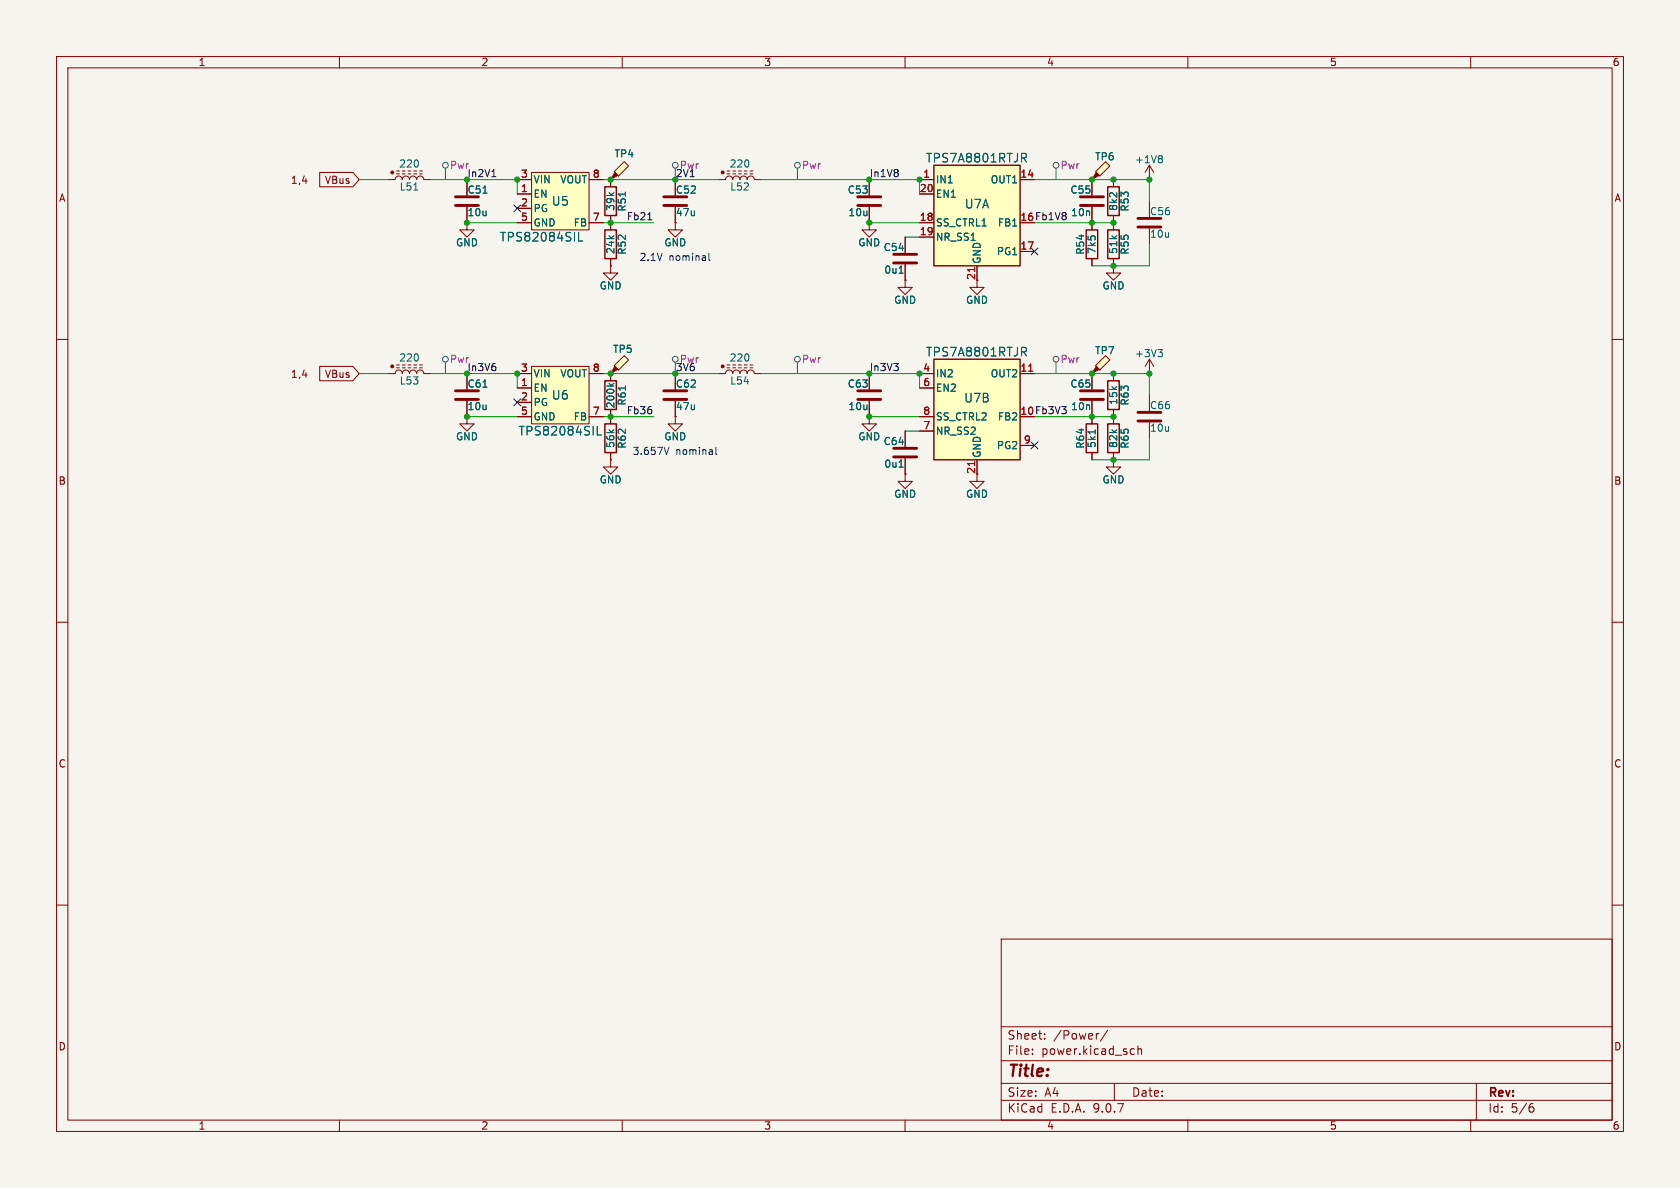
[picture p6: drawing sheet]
<svg xmlns="http://www.w3.org/2000/svg" width="297mm" height="210mm" viewBox="0 0 297 210" stroke-linecap="round" stroke-linejoin="round" font-family="sans-serif">
<path d="M0 0h297v210h-297z" fill="#f5f4ef" stroke="#f5f4ef" stroke-width=".18"/>
<g fill="none" stroke="#840000" stroke-width=".18">
<path d="M10 10h277v190h-277zM12 12h273v186h-273zM60 10v2M110 10v2M160 10v2M210 10v2M260 10v2M119.4 39.4v1.2h1.2l-1.2 1.3-1.3-1.3h1.3M119.4 39.4h.1M10 60h2M285 60h2M10 110h2"/>
<path d="M285 110h2M10 160h2M177 166h108v32h-108zM285 160h2M60 198v2M110 198v2M160 198v2M177 194.5h108M177 191.5h108M177 187.5h108M177 181.5h108M182.5 186.3v.1"/>
<path d="M182.5 185.5v.1M184.7 183.6v.1M184.7 182.8v.1M194.2 182.7l-.2 .1M195.8 182.1l-1.3 2M197 191.5v3M200.1 185.4l.4 .1M200.5 186.3l-.4 .1M201.2 185.5l.2-.1 .3 .1 .1 .9M201.2 184.9v1.5M210 198v2M260 198v2"/>
<path d="M261 191.5v6.5M270.6 195.7h.4l.2 .3-.1 .5-.5 .1M271 195.1l-.4 .1"/>
</g>
<path d="M165.1 63.5h15.2v17.8h-15.2z" fill="#ffffc2"/>
<path d="M106.9 33h2.1v5.1h-2.1zM165.1 63.5h15.2v17.8h-15.2zM192 74.9h2.1v5.1h-2.1zM195.8 67.3h2.1v5.1h-2.1z" fill="none" stroke="#840000" stroke-width=".25"/>
<g fill="none" stroke="#840000" stroke-width=".18">
<path d="M107.9 31.8v1.2M107.9 38.1v1.3M119.4 31.8v2.7M119.4 36.6v2.8M162.6 66h2.5M162.6 68.6h2.5M162.6 73.7h2.5M162.6 76.2h2.5M180.3 66h2.6M180.3 78.7h2.6M193 73.7v1.2M196.8 66v1.3"/>
<path d="M196.8 72.4v1.3M203.2 66h.1M203.2 63.5v2.5M203.2 69.9v2.7M203.2 74.7v2.8M203.2 63.5l-.8 1.3M203.2 63.5l.8 1.3M172.7 81.3v3.8h1.3l-1.3 1.3-1.3-1.3h1.3M193 80v1.3"/>
</g>
<path d="M181.9 65.6h.7M172.3 81.6v.7" fill="none" stroke="#a90000" stroke-width=".18"/>
<path d="M110.6 34v.7M180.6 61.4h.6l.3 .3-.2 .4-.7 .1M181 62.2l.5 .7M193.6 76v.7M204.7 61.8h.8l-.4 .5M205.3 62.3l.2 .2v.3l-.2 .3" fill="none" stroke="#006464" stroke-width=".18"/>
<path d="M117.3 34.8h4.1M117.3 36.3h4.1M201.2 72.9h4M201.2 74.4h4" fill="none" stroke="#840000" stroke-width=".51"/>
<path d="M108.6 30.4l1.8-1.8 .7 .7-1.8 1.8z" fill="#ffffc2"/>
<g fill="#840000" stroke="#840000" stroke-width=".18">
<path d="M108.7 30.5l.5 .5-1.3 .8z"/>
<circle cx="127.8" cy="30.5" r=".25"/>
</g>
<g fill="none" stroke="#840000" stroke-width=".18">
<path d="M107.9 31.8h.1M107.9 39.4v1.2M108.6 30.4l1.8-1.8 .7 .7-1.8 1.8zM127 31.8h1.3a.64 .64 0 0 1 .6-.7 .64 .64 0 0 1 .6 .7 .64 .64 0 0 1 .7-.7 .64 .64 0 0 1 .6 .7 .64 .64 0 0 1 .6-.7 .64 .64 0 0 1 .7 .7 .64 .64 0 0 1 .6-.7 .64 .64 0 0 1 .6 .7h1.3M128.5 30.7h.5M129.5 30.7h.5M130.6 30.7h.5M131.6 30.7h.5M132.6 30.7h.5M132.6 30.2h.5M196.8 39.4v1.2M203.2 35.6v2.8"/>
<path d="M107.9 45.7v1.3M196.8 45.7v1.3M203.2 40.4v2.8M160 83.8v1.3h1.3l-1.3 1.3-1.3-1.3h1.3M160 83.8h.1"/>
</g>
<path d="M106.9 40.6h2.1v5.1h-2.1zM195.8 40.6h2.1v5.1h-2.1z" fill="none" stroke="#840000" stroke-width=".25"/>
<path d="M201.2 38.6h4M201.2 40.1h4" fill="none" stroke="#840000" stroke-width=".51"/>
<path d="M193.7 30.4l1.8-1.8 .7 .7-1.8 1.8z" fill="#ffffc2"/>
<path d="M193.8 30.5l.5 .5-1.3 .8z" fill="#840000" stroke="#840000" stroke-width=".18"/>
<path d="M193 31.8h.1M193.7 30.4l1.8-1.8 .7 .7-1.8 1.8zM203.2 31.8h.1M203.2 29.2l-.8 1.3M203.2 29.2l.8 1.3M203.2 29.2v2.6" fill="none" stroke="#840000" stroke-width=".18"/>
<path d="M205.3 27.5l.2 .2-.2 .3 .2 .3v.2l-.2 .3" fill="none" stroke="#006464" stroke-width=".18"/>
<path d="M165.1 29.2h15.2v17.8h-15.2z" fill="#ffffc2"/>
<path d="M165.1 29.2h15.2v17.8h-15.2zM106.9 67.3h2.1v5.1h-2.1z" fill="none" stroke="#840000" stroke-width=".25"/>
<g fill="none" stroke="#840000" stroke-width=".18">
<path d="M153.7 31.8v2.7M153.7 36.6v2.8M162.6 31.8h2.5M162.6 34.3h2.5M162.6 39.4h2.5M180.3 31.8h2.6M107.9 47v1.3h1.3l-1.3 1.2-1.2-1.2h1.2M107.9 47h.1M162.6 41.9h2.5M172.7 47v3.8h1.3l-1.3 1.3-1.3-1.3h1.3M180.3 44.5h2.6M107.9 66v1.3"/>
<path d="M107.9 72.4v1.3M119.4 73.7v1.2h1.2l-1.2 1.3-1.3-1.3h1.3M119.4 73.7h.1M119.4 66v2.8M119.4 70.9v2.8M127 66h1.3a.64 .64 0 0 1 .6-.6 .64 .64 0 0 1 .6 .6 .64 .64 0 0 1 .7-.6 .64 .64 0 0 1 .6 .6 .64 .64 0 0 1 .6-.6 .64 .64 0 0 1 .7 .6 .64 .64 0 0 1 .6-.6 .64 .64 0 0 1 .6 .6h1.3M128.5 65h.5M129.5 65h.5M130.6 65h.5M131.6 65h.5M132.6 65h.5M132.6 64.5h.5"/>
<path d="M153.7 73.7v1.2h1.2l-1.2 1.3-1.3-1.3h1.3M153.7 73.7h.1M153.7 66v2.8M153.7 70.9v2.8M160 76.2v2.8M107.9 81.3v1.3h1.3l-1.3 1.2-1.2-1.2h1.2M107.9 81.3h.1M160 81v2.8"/>
</g>
<path d="M172.3 47.3v.7" fill="none" stroke="#a90000" stroke-width=".18"/>
<path d="M180.6 27.1h.6l.3 .3-.2 .4-.7 .1M181 27.9l.5 .7M107.7 67.8l.5 .4M108.5 67.8l-.5 .3M110.6 68.2v.8M158.9 82.6h.8" fill="none" stroke="#006464" stroke-width=".18"/>
<path d="M151.6 34.8h4.1M151.6 36.3h4.1M117.3 69.1h4.1M117.3 70.6h4.1M151.6 69.1h4.1M151.6 70.6h4.1M158 79.2h4.1M158 80.8h4.1" fill="none" stroke="#840000" stroke-width=".51"/>
<circle cx="127.8" cy="64.8" r=".25" fill="#840000" stroke="#840000" stroke-width=".18"/>
<path d="M110.4 62.9l.7 .7-1.8 1.8-.7-.8z" fill="#ffffc2"/>
<path d="M108.7 64.8l.5 .5-1.3 .7z" fill="#840000" stroke="#840000" stroke-width=".18"/>
<path d="M153.7 39.4v1.2h1.2l-1.2 1.3-1.3-1.3h1.3M153.7 39.4h.1M160 49.5v1.3h1.3l-1.3 1.3-1.3-1.3h1.3M160 49.5h.1M160 41.9v2.8M160 46.7v2.8M107.9 66h.1M107.9 73.7v1.2M110.4 62.9l.7 .7-1.8 1.8-.7-.8zM107.9 80v1.3" fill="none" stroke="#840000" stroke-width=".18"/>
<path d="M106.9 74.9h2.1v5.1h-2.1z" fill="none" stroke="#840000" stroke-width=".25"/>
<path d="M158 45h4.1M158 46.5h4.1" fill="none" stroke="#840000" stroke-width=".51"/>
<path d="M158.9 48.3h.8" fill="none" stroke="#006464" stroke-width=".18"/>
<path d="M193.7 64.6l1.8-1.7 .7 .7-1.8 1.8z" fill="#ffffc2"/>
<path d="M193.8 64.8l.5 .5-1.3 .7z" fill="#840000" stroke="#840000" stroke-width=".18"/>
<path d="M82.5 31.8v2.7M82.5 36.6v2.8M193 66h.1M193 66v2.8M193 70.9v2.8M193.7 64.6l1.8-1.7 .7 .7-1.8 1.8zM196.8 73.7v1.2M196.8 81.3v1.3h1.3l-1.3 1.2-1.2-1.2h1.2M196.8 81.3h.1M196.8 80v1.3" fill="none" stroke="#840000" stroke-width=".18"/>
<path d="M80.5 34.8h4.1M80.5 36.3h4.1M191 69.1h4.1M191 70.6h4.1" fill="none" stroke="#840000" stroke-width=".51"/>
<path d="M195.8 74.9h2.1v5.1h-2.1z" fill="none" stroke="#840000" stroke-width=".25"/>
<path d="M85.4 34.1h.7" fill="none" stroke="#006464" stroke-width=".18"/>
<path d="M94 64.8h10.1v10.1h-10.1z" fill="#ffffc2"/>
<path d="M196.8 31.8v1.2M196.8 38.1v1.3M91.4 66h2.6M91.4 68.6h2.6M91.4 71.1h2.6M91.4 73.7h2.6M94 64.8h10.1v10.1h-10.1zM104.1 66h2.6M104.1 73.7h2.6" fill="none" stroke="#840000" stroke-width=".18"/>
<path d="M105.6 75.4v1.5h.7" fill="none" stroke="#006464" stroke-width=".18"/>
<path d="M195.8 33h2.1v5.1h-2.1z" fill="none" stroke="#840000" stroke-width=".25"/>
<path d="M94 30.5h10.1v10.1h-10.1z" fill="#ffffc2"/>
<g fill="none" stroke="#840000" stroke-width=".18">
<path d="M56.5 30.5h5.9l1.1 1.3-1.1 1.2h-5.9zM68.6 31.8h1.2a.64 .64 0 0 1 .7-.7 .64 .64 0 0 1 .6 .7 .64 .64 0 0 1 .7-.7 .64 .64 0 0 1 .6 .7 .64 .64 0 0 1 .6-.7 .64 .64 0 0 1 .7 .7 .64 .64 0 0 1 .6-.7 .64 .64 0 0 1 .6 .7h1.3M70.1 30.7h.5M71.1 30.7h.5M72.1 30.7h.5M73.2 30.7h.5M74.2 30.7h.5M74.2 30.2h.5M82.5 39.4v1.2h1.3l-1.3 1.3-1.2-1.3h1.2M82.5 39.4h.1M82.5 31.8v2.7M82.5 36.6v2.8"/>
<path d="M91.4 31.8h2.6M91.4 34.3h2.6M91.4 36.8h2.6M91.4 39.4h2.6M94 30.5h10.1v10.1h-10.1zM104.1 31.8h2.6M104.1 39.4h2.6M107.9 31.8h.1M107.9 31.8v1.2M107.9 38.1v2.5M119.4 39.4h.1M119.4 31.8v2.7"/>
<path d="M119.4 36.6v2.8M153.7 39.4h.1M153.7 31.8v2.7M153.7 36.6v2.8M162.6 31.8h2.5M162.6 34.3h2.5M162.6 39.4h2.5M180.3 31.8h2.6M193 31.8h.1M193 31.8v2.7M193 36.6v4M196.8 31.8v1.2"/>
<path d="M196.8 38.1v2.5M107.9 47h.1M107.9 45.7v1.3M160 49.5h.1M160 41.9v2.8M160 46.7v2.8M162.6 41.9h2.5M172.7 47v2.5M180.3 44.5h2.6M193 45.7v1.3M196.8 47v1.3h1.3l-1.3 1.2-1.2-1.2h1.2M196.8 47h.1"/>
<path d="M196.8 45.7v1.3M56.5 64.8h5.9l1.1 1.2-1.1 1.3h-5.9zM68.6 66h1.2a.64 .64 0 0 1 .7-.6 .64 .64 0 0 1 .6 .6 .64 .64 0 0 1 .7-.6 .64 .64 0 0 1 .6 .6 .64 .64 0 0 1 .6-.6 .64 .64 0 0 1 .7 .6 .64 .64 0 0 1 .6-.6 .64 .64 0 0 1 .6 .6h1.3M70.1 65h.5M71.1 65h.5M72.1 65h.5M73.2 65h.5M74.2 65h.5M74.2 64.5h.5M82.5 73.7v1.2h1.3l-1.3 1.3-1.2-1.3h1.2M82.5 73.7h.1M82.5 66v2.8"/>
<path d="M82.5 70.9v2.8M91.4 66h2.6M91.4 68.6h2.6M91.4 71.1h2.6M91.4 73.7h2.6M104.1 66h2.6M104.1 73.7h2.6M107.9 66h.1M107.9 66v1.3M107.9 72.4v2.5M119.4 73.7h.1M119.4 66v2.8"/>
<path d="M119.4 70.9v2.8M153.7 73.7h.1M153.7 66v2.8M153.7 70.9v2.8M160 76.2v2.8M162.6 66h2.5M162.6 68.6h2.5M162.6 73.7h2.5M162.6 76.2h2.5M180.3 66h2.6M180.3 78.7h2.6M193 66h.1"/>
<path d="M193 66v2.8M193 70.9v4M196.8 66v1.3M196.8 72.4v2.5M107.9 81.3h.1M107.9 80v1.3M160 83.8h.1M160 81v2.8M172.7 81.3v2.5M193 80v1.3M196.8 81.3h.1M196.8 80v1.3"/>
</g>
<g fill="none" stroke="#006464" stroke-width=".18">
<path d="M73.1 33.6h.8M85.4 34.1h.7M110.6 34v.7M180.6 27.1h.6l.3 .3-.2 .4-.7 .1M181 27.9l.5 .7M102.3 41.1v1.5h.7M158.9 48.3h.8M85.4 68.4h.7M105.6 75.4v1.5h.7M107.7 67.8l.5 .4M108.5 67.8l-.5 .3M110.6 68.2v.8"/>
<path d="M180.6 61.4h.6l.3 .3-.2 .4-.7 .1M181 62.2l.5 .7M193.6 76v.7M158.9 82.6h.8"/>
</g>
<path d="M192 40.6h2.1v5.1h-2.1z" fill="none" stroke="#840000" stroke-width=".25"/>
<path d="M191 34.8h4.1M191 36.3h4.1M80.5 69.1h4.1M80.5 70.6h4.1" fill="none" stroke="#840000" stroke-width=".51"/>
<g fill="#840000" stroke="#840000" stroke-width=".18">
<circle cx="69.3" cy="64.8" r=".25"/>
<circle cx="69.3" cy="30.5" r=".25"/>
</g>
<g fill="none" stroke="#484848" stroke-width=".18">
<path d="M78.7 29.7v2.1M141 29.7v2.1M186.7 29.7v2.1M78.7 64v2M141 64v2M186.7 64v2"/>
<circle cx="78.7" cy="29.2" r=".51"/>
<circle cx="119.4" cy="29.2" r=".51"/>
<circle cx="141" cy="29.2" r=".51"/>
<circle cx="186.7" cy="29.2" r=".51"/>
<circle cx="78.7" cy="63.5" r=".51"/>
<circle cx="119.4" cy="63.5" r=".51"/>
<circle cx="141" cy="63.5" r=".51"/>
<circle cx="186.7" cy="63.5" r=".51"/>
</g>
<path d="M86.9 31.2h.8M114.5 38.9h.7" fill="none" stroke="#0f0f0f" stroke-width=".18"/>
<g fill="none" stroke="#009600" stroke-width=".18">
<path d="M63.5 31.8h5.1M76.2 31.8h15.2v2.5M82.5 39.4h8.9M106.7 31.8h20.3M106.7 39.4h8.9M134.6 31.8h28v2.5M153.7 39.4h8.9M182.9 31.8h20.3v3.8M182.9 39.4h13.9M160 41.9h2.6M203.2 43.2v3.8h-10.2M63.5 66h5.1"/>
<path d="M76.2 66h15.2v2.6M82.5 73.7h8.9M106.7 73.7h8.9M106.7 66h20.3M134.6 66h28v2.6M153.7 73.7h8.9M160 76.2h2.6M182.9 73.7h13.9M182.9 66h20.3v3.9M203.2 77.5v3.8h-10.2"/>
</g>
<path d="M90.8 36.2l1.2 1.2M92 36.2l-1.2 1.2M182.3 43.8l1.2 1.3M183.5 43.8l-1.2 1.3M90.8 70.5l1.2 1.2M92 70.5l-1.2 1.2M182.3 78.1l1.2 1.2M183.5 78.1l-1.2 1.2" fill="none" stroke="#000084" stroke-width=".18"/>
<path d="M125.3 44.8v1.1l.2 .1M118.3 79.1l-.5 1.2M126.5 79.1v1.1l.2 .1" fill="none" stroke="#0000c2" stroke-width=".18"/>
<path d="M172.3 47.3v.7M181.9 65.6h.7M172.3 81.6v.7" fill="none" stroke="#a90000" stroke-width=".18"/>
<g fill="#009600" stroke="#009600" stroke-width=".18">
<circle cx="82.5" cy="73.7" r=".46"/>
<circle cx="107.9" cy="66" r=".46"/>
<circle cx="91.4" cy="66" r=".46"/>
<circle cx="82.5" cy="66" r=".46"/>
<circle cx="82.5" cy="39.4" r=".46"/>
<circle cx="82.5" cy="31.8" r=".46"/>
<circle cx="91.4" cy="31.8" r=".46"/>
<circle cx="203.2" cy="31.8" r=".46"/>
<circle cx="193" cy="39.4" r=".46"/>
<circle cx="196.8" cy="39.4" r=".46"/>
<circle cx="196.8" cy="31.8" r=".46"/>
<circle cx="193" cy="31.8" r=".46"/>
<circle cx="196.8" cy="47" r=".46"/>
<circle cx="153.7" cy="31.8" r=".46"/>
<circle cx="153.7" cy="39.4" r=".46"/>
<circle cx="119.4" cy="31.8" r=".46"/>
<circle cx="107.9" cy="31.8" r=".46"/>
<circle cx="107.9" cy="39.4" r=".46"/>
<circle cx="196.8" cy="66" r=".46"/>
<circle cx="203.2" cy="66" r=".46"/>
<circle cx="193" cy="73.7" r=".46"/>
<circle cx="196.8" cy="81.3" r=".46"/>
<circle cx="193" cy="66" r=".46"/>
<circle cx="196.8" cy="73.7" r=".46"/>
<circle cx="107.9" cy="73.7" r=".46"/>
<circle cx="162.6" cy="66" r=".46"/>
<circle cx="153.7" cy="66" r=".46"/>
<circle cx="153.7" cy="73.7" r=".46"/>
<circle cx="119.4" cy="66" r=".46"/>
<circle cx="162.6" cy="31.8" r=".46"/>
</g>
<text font-size="2.8" fill="#840000" x="178" y="190.9">Title:</text>
<g font-size="2.1" fill="#006464">
<text x="163.6" y="28.9">TPS7A8801RTJR</text>
<text x="97.5" y="36.6">U5</text>
<text x="170.5" y="37.1">U7A</text>
<text x="88.3" y="42.9">TPS82084SIL</text>
<text x="163.6" y="63.2">TPS7A8801RTJR</text>
<text x="97.5" y="70.8">U6</text>
<text x="170.4" y="71.3">U7B</text>
<text x="91.6" y="77.2">TPS82084SIL</text>
</g>
<g font-size="2.1" fill="#840000">
<text x="178" y="184">Sheet:</text>
<text x="186.2" y="184">/Power/</text>
<text x="178" y="186.7">File:</text>
<text x="184.1" y="186.7">power.kicad_sch</text>
<text x="178" y="196.9">KiCad</text>
<text x="178" y="194.1">Size:</text>
<text x="184.7" y="194.1">A4</text>
<text x="185.7" y="196.9">E.D.A.</text>
<text x="193.3" y="196.9">9.0.7</text>
<text x="200" y="194.1">Date:</text>
<text x="263" y="194.3">Rev:</text>
<text x="263" y="196.9">Id:</text>
<text x="267.1" y="196.9">5/6</text>
</g>
<g font-size="1.8" fill="#840000">
<text x="35" y="11.9">1</text>
<text x="85" y="11.9">2</text>
<text x="135" y="11.9">3</text>
<text x="185" y="11.9">4</text>
<text x="235" y="11.9">5</text>
<text x="285" y="11.9">6</text>
<text x="10.3" y="35.9">A</text>
<text x="51.3" y="32.7">1,4</text>
<text x="57.3" y="32.7">VBus</text>
<text x="285.3" y="35.9">A</text>
<text x="180.3" y="39.1">16 Fb1V8</text>
<text x="51.3" y="67">1,4</text>
<text x="57.3" y="67">VBus</text>
<text x="180.3" y="73.4">10 Fb3V3</text>
<text x="10.3" y="85.9">B</text>
<text x="285.3" y="85.9">B</text>
<text x="10.3" y="135.9">C</text>
<text x="285.3" y="135.9">C</text>
<text x="10.3" y="185.9">D</text>
<text x="285.3" y="185.9">D</text>
<text x="35" y="199.9">1</text>
<text x="85" y="199.9">2</text>
<text x="135" y="199.9">3</text>
<text x="185" y="199.9">4</text>
<text x="235" y="199.9">5</text>
<text x="285" y="199.9">6</text>
</g>
<g font-size="1.8" fill="#006464">
<text x="70.5" y="29.8">220</text>
<text x="108.5" y="28">TP4</text>
<text x="128.9" y="29.8">220</text>
<text x="193.5" y="28.5">TP6</text>
<text x="200.6" y="29.1">+1V8</text>
<text x="70.6" y="33.9">L51</text>
<text x="82.6" y="34.4">C51</text>
<text x="94.2" y="32.6">VIN</text>
<text x="94.2" y="35.2">EN</text>
<text x="99" y="32.6">VOUT</text>
<text x="119.4" y="34.4">C52</text>
<text x="129" y="33.9">L52</text>
<text x="149.8" y="34.4">C53</text>
<text x="165.4" y="32.6">IN1</text>
<text x="165.4" y="35.2">EN1</text>
<text x="175" y="32.6">OUT1</text>
<text x="189.1" y="34.4">C55</text>
<text x="82.6" y="38.4">10u</text>
<text x="94.2" y="37.7">PG</text>
<text x="94.2" y="40.2">GND</text>
<text x="101.3" y="40.2">FB</text>
<text x="108.8" y="37.4" transform="rotate(-90 108.8 37.4)">39k</text>
<text x="110.8" y="37.5" transform="rotate(-90 110.8 37.5)">R51</text>
<text x="119.4" y="38.4">47u</text>
<text x="149.9" y="38.4">10u</text>
<text x="165.4" y="40.2">SS_CTRL1</text>
<text x="176.3" y="40.2">FB1</text>
<text x="189.3" y="38.4">10n</text>
<text x="197.7" y="37.4" transform="rotate(-90 197.7 37.4)">8k2</text>
<text x="199.7" y="37.5" transform="rotate(-90 199.7 37.5)">R53</text>
<text x="203.2" y="38.2">C56</text>
<text x="80.5" y="43.8">GND</text>
<text x="108.8" y="45" transform="rotate(-90 108.8 45)">24k</text>
<text x="110.8" y="45.1" transform="rotate(-90 110.8 45.1)">R52</text>
<text x="117.3" y="43.8">GND</text>
<text x="151.6" y="43.8">GND</text>
<text x="156.1" y="44.6">C54</text>
<text x="165.4" y="42.8">NR_SS1</text>
<text x="173.6" y="46.7" transform="rotate(-90 173.6 46.7)">GND</text>
<text x="176.1" y="45.3">PG1</text>
<text x="191.9" y="45.1" transform="rotate(-90 191.9 45.1)">R54</text>
<text x="193.9" y="45" transform="rotate(-90 193.9 45)">7k5</text>
<text x="197.7" y="45" transform="rotate(-90 197.7 45)">51k</text>
<text x="199.7" y="45.1" transform="rotate(-90 199.7 45.1)">R55</text>
<text x="203.2" y="42.2">10u</text>
<text x="105.9" y="51.4">GND</text>
<text x="156.2" y="48.6">0u1</text>
<text x="158" y="53.9">GND</text>
<text x="170.7" y="53.9">GND</text>
<text x="194.8" y="51.4">GND</text>
<text x="70.5" y="64.1">220</text>
<text x="108.3" y="62.6">TP5</text>
<text x="128.9" y="64.1">220</text>
<text x="193.5" y="62.8">TP7</text>
<text x="200.6" y="63.3">+3V3</text>
<text x="70.6" y="68.2">L53</text>
<text x="82.6" y="68.7">C61</text>
<text x="94.2" y="66.9">VIN</text>
<text x="94.2" y="69.4">EN</text>
<text x="94.2" y="72">PG</text>
<text x="99" y="66.9">VOUT</text>
<text x="110.8" y="71.8" transform="rotate(-90 110.8 71.8)">R61</text>
<text x="119.4" y="68.7">C62</text>
<text x="129" y="68.2">L54</text>
<text x="149.8" y="68.7">C63</text>
<text x="165.4" y="66.9">IN2</text>
<text x="165.4" y="69.4">EN2</text>
<text x="175" y="66.9">OUT2</text>
<text x="189.1" y="68.7">C65</text>
<text x="197.7" y="71.7" transform="rotate(-90 197.7 71.7)">15k</text>
<text x="199.7" y="71.8" transform="rotate(-90 199.7 71.8)">R63</text>
<text x="82.6" y="72.7">10u</text>
<text x="94.2" y="74.5">GND</text>
<text x="101.3" y="74.5">FB</text>
<text x="108.8" y="72.3" transform="rotate(-90 108.8 72.3)">200k</text>
<text x="119.4" y="72.7">47u</text>
<text x="149.9" y="72.7">10u</text>
<text x="165.4" y="74.5">SS_CTRL2</text>
<text x="165.4" y="77.1">NR_SS2</text>
<text x="176.3" y="74.5">FB2</text>
<text x="189.3" y="72.7">10n</text>
<text x="203.2" y="72.5">C66</text>
<text x="203.2" y="76.5">10u</text>
<text x="80.5" y="78">GND</text>
<text x="108.8" y="79.3" transform="rotate(-90 108.8 79.3)">56k</text>
<text x="110.8" y="79.4" transform="rotate(-90 110.8 79.4)">R62</text>
<text x="117.3" y="78">GND</text>
<text x="151.6" y="78">GND</text>
<text x="156.1" y="78.9">C64</text>
<text x="156.2" y="82.9">0u1</text>
<text x="173.6" y="81" transform="rotate(-90 173.6 81)">GND</text>
<text x="176.1" y="79.6">PG2</text>
<text x="191.9" y="79.4" transform="rotate(-90 191.9 79.4)">R64</text>
<text x="193.9" y="79.3" transform="rotate(-90 193.9 79.3)">5k1</text>
<text x="197.7" y="79.3" transform="rotate(-90 197.7 79.3)">82k</text>
<text x="199.7" y="79.4" transform="rotate(-90 199.7 79.4)">R65</text>
<text x="105.9" y="85.7">GND</text>
<text x="158" y="88.2">GND</text>
<text x="170.7" y="88.2">GND</text>
<text x="194.8" y="85.7">GND</text>
</g>
<g font-size="1.8" fill="#840084">
<text x="79.4" y="30.1">Pwr</text>
<text x="120.1" y="30.1">Pwr</text>
<text x="141.7" y="30.1">Pwr</text>
<text x="187.4" y="30.1">Pwr</text>
<text x="79.4" y="64.4">Pwr</text>
<text x="141.7" y="64.4">Pwr</text>
<text x="187.4" y="64.4">Pwr</text>
</g>
<g font-size="1.8" fill="#0f0f0f">
<text x="82.5" y="31.4">In2V1</text>
<text x="119.4" y="31.4">2V1</text>
<text x="153.7" y="31.4">In1V8</text>
<text x="110.7" y="39">Fb21</text>
<text x="82.5" y="65.7">In3V6</text>
<text x="119.4" y="65.7">3V6</text>
<text x="120.1" y="64.4">Pwr</text>
<text x="153.7" y="65.7">In3V3</text>
<text x="110.7" y="73.3">Fb36</text>
</g>
<g font-size="1.8" fill="#a90000">
<text x="92" y="31.5">3</text>
<text x="92" y="34">1</text>
<text x="104.7" y="31.5">8</text>
<text x="162.5" y="34">20</text>
<text x="163.1" y="31.5">1</text>
<text x="180.3" y="31.5">14</text>
<text x="92" y="36.6">2</text>
<text x="92" y="39.1">5</text>
<text x="104.7" y="39.1">7</text>
<text x="162.5" y="39.1">18</text>
<text x="162.5" y="41.7">19</text>
<text x="180.3" y="39.1">16</text>
<text x="180.3" y="44.2">17</text>
<text x="172.5" y="49.6" transform="rotate(-90 172.5 49.6)">21</text>
<text x="92" y="65.8">3</text>
<text x="104.7" y="65.8">8</text>
<text x="163.1" y="65.8">4</text>
<text x="180.3" y="65.8">11</text>
<text x="92" y="68.3">1</text>
<text x="92" y="70.9">2</text>
<text x="163.1" y="68.3">6</text>
<text x="92" y="73.4">5</text>
<text x="104.7" y="73.4">7</text>
<text x="163.1" y="73.4">8</text>
<text x="163.1" y="75.9">7</text>
<text x="180.3" y="73.4">10</text>
<text x="172.5" y="83.9" transform="rotate(-90 172.5 83.9)">21</text>
<text x="180.9" y="78.5">9</text>
</g>
<g font-size="1.8" fill="#0000c2">
<text x="113" y="46.3">2.1V</text>
<text x="118.2" y="46.3">nominal</text>
<text x="111.7" y="80.6">3.657V</text>
<text x="119.5" y="80.6">nominal</text>
</g>
</svg>
